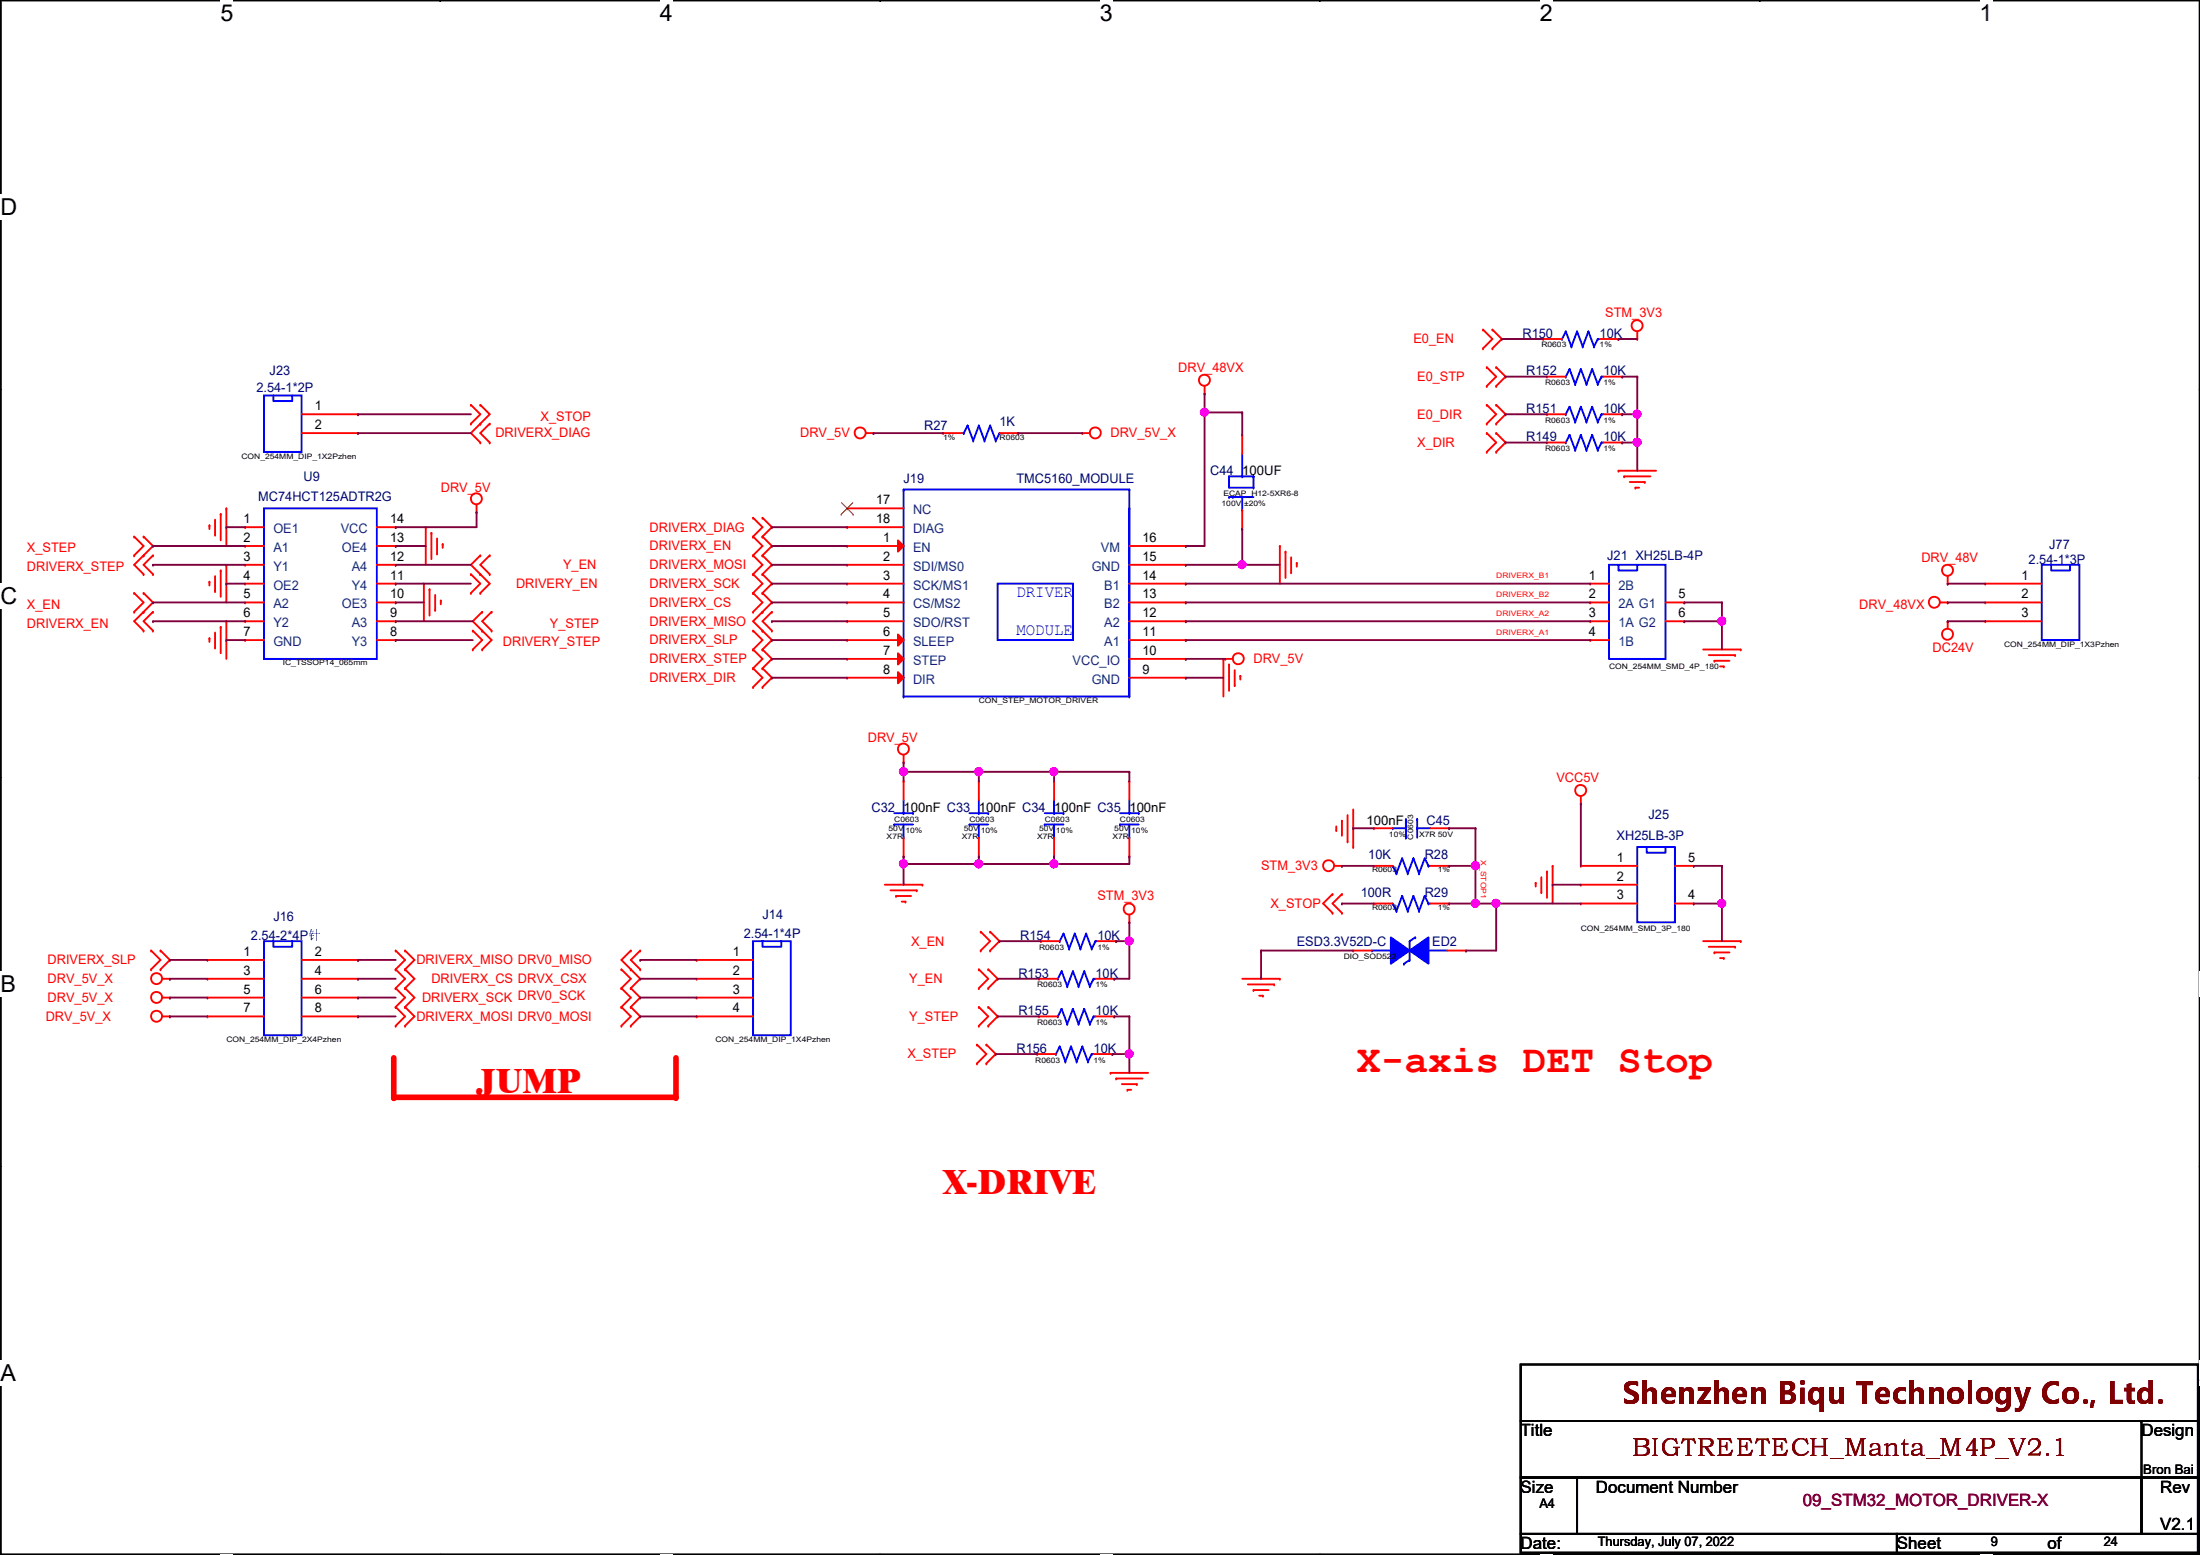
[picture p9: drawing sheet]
<svg xmlns="http://www.w3.org/2000/svg" width="297mm" height="210mm" viewBox="0 0 297 210" stroke-linecap="round" stroke-linejoin="round" font-family="sans-serif">
<path d="M.1 0h296.9v209.8h-296.9z" fill="none" stroke="#000" stroke-width=".25"/>
<g fill="#fff">
<path d="M29.8 0h1.7v3.5h-1.7z"/>
<path d="M29.8 209.8h1.7v.1h-1.7z"/>
</g>
<path d="M59.4 0h.1M59.4 209.8h.1" fill="none" stroke="#000" stroke-width=".25"/>
<g fill="#fff">
<path d="M89.1 0h1.7v3.5h-1.7z"/>
<path d="M89.1 209.8h1.7v.1h-1.7z"/>
</g>
<path d="M118.8 0h.1M118.8 209.8h.1" fill="none" stroke="#000" stroke-width=".25"/>
<g fill="#fff">
<path d="M148.5 0h1.7v3.5h-1.7z"/>
<path d="M148.5 209.8h1.7v.1h-1.7z"/>
</g>
<path d="M178.2 0h.1M178.2 209.8h.1" fill="none" stroke="#000" stroke-width=".25"/>
<g fill="#fff">
<path d="M207.9 0h1.7v3.5h-1.7z"/>
<path d="M207.9 209.8h1.7v.1h-1.7z"/>
</g>
<path d="M237.6 0h.1M237.6 209.8h.1" fill="none" stroke="#000" stroke-width=".25"/>
<g fill="#fff">
<path d="M267.3 0h1.7v3.5h-1.7z"/>
<path d="M267.3 209.8h1.7v.1h-1.7z"/>
<path d="M.1 26.2h2.2v3.5h-2.2z"/>
<path d="M297 26.2h.1v3.5h-.1z"/>
<path d="M.1 78.7h2.2v3.5h-2.2z"/>
<path d="M297 78.7h.1v3.5h-.1z"/>
</g>
<path d="M.1 52.5h.1M297 52.5h.1" fill="none" stroke="#000" stroke-width=".25"/>
<g fill="#fff">
<path d="M.1 131.1h2.1v3.5h-2.1z"/>
<path d="M297 131.1h.1v3.5h-.1z"/>
</g>
<path d="M.1 104.9h.1M297 104.9h.1" fill="none" stroke="#000" stroke-width=".25"/>
<path d="M.1 104.9h.1M297 104.9h.1" fill="none" stroke="#000" stroke-width=".14"/>
<g fill="#fff">
<path d="M.1 183.6h2.1v3.5h-2.1z"/>
<path d="M297 183.6h.1v3.5h-.1z"/>
</g>
<path d="M.1 157.4h.1M297 157.4h.1" fill="none" stroke="#000" stroke-width=".25"/>
<path d="M53.2 142.8v5.3" fill="none" stroke="#f00" stroke-width=".76"/>
<circle cx="53.2" cy="148.1" r=".38" fill="#f00"/>
<path d="M53.2 148.1h38.1" fill="none" stroke="#f00" stroke-width=".76"/>
<circle cx="53.2" cy="148.1" r=".38" fill="#f00"/>
<path d="M91.3 142.8v5.3" fill="none" stroke="#f00" stroke-width=".76"/>
<circle cx="91.3" cy="148.1" r=".38" fill="#f00"/>
<g fill="none" stroke="#f00" stroke-width=".25">
<path d="M40.7 58.5h7.6M40.7 55.9h7.6M48.3 55.9h.1M48.3 58.5h.1M63.6 57.2h.1M63.6 54.7h.1M63.6 54.7l1.3 1.2-1.3 1.3M64.9 57.2h.1M64.9 54.7h.1M64.9 59.7h.1M64.9 54.7l1.2 1.2-2.5 2.6 1.3 1.2M66.1 59.7h.1"/>
<path d="M66.1 57.2h.1M66.1 57.2l-1.2 1.3 1.2 1.2M116.9 58.5h1M117.9 58.5h.1M146.1 58.5h.1M146.1 58.5h1M162.6 53.1h.1M162.6 52.1v1M200.2 47h.1M200.2 44.5h.1M200.2 44.5l1.3 1.3-1.3 1.2M200.7 58.5h.1"/>
<path d="M200.7 57.2h.1M200.7 54.7h.1M200.7 52.1h.1M200.7 49.6h.1M200.7 58.5l1.3 1.2-1.3 1.3M200.7 54.7l1.3 1.2-1.3 1.3M200.7 49.6l1.3 1.2-1.3 1.3M201.5 44.5h.1M201.5 47h.1M201.5 44.5l1.3 1.3-1.3 1.2M202 58.5h.1M202 54.7h.1"/>
<path d="M202 57.2h.1M202 49.6h.1M202 52.1h.1M202 58.5l1.3 1.2-1.3 1.3M202 54.7l1.3 1.2-1.3 1.3M202 49.6l1.3 1.2-1.3 1.3M208.9 59.7h.1M208.9 55.9h.1M208.9 55.9h2.5M208.9 59.7h2.5M216.5 55.9h2.5M216.5 59.7h2.5"/>
<path d="M219 59.7h.1M219 55.9h.1M221.1 45.8h.1M221.1 44.7v1.1M18.1 75h.1M18.1 72.4h.1M18.1 72.4l1.3 1.3-1.3 1.3M19.4 72.4h.1M19.4 75h.1M19.4 77.5h.1M19.4 72.4l1.3 1.3-2.6 2.5 1.3 1.3M20.7 75h.1"/>
<path d="M20.7 77.5h.1M20.7 75l-1.3 1.2 1.3 1.3M28.3 70.9h.1M28.3 78.5h.1M28.3 70.9v.5M28.3 78.5v.5M29 72.2h.1M29 79.8h.1M29 70.1v2.1M29 77.8v2M29.8 69.4h.1M29.8 77h.1"/>
<path d="M29.8 69.4v3.5M29.8 77v3.6M30.6 68.6h.1M30.6 76.2h.1M30.6 68.6v5.1M30.6 76.2v5.1M33.1 73.7h.1M33.1 76.2h.1M33.1 71.2h.1M33.1 78.8h.1M33.1 78.8h2.5M33.1 73.7h2.5"/>
<path d="M33.1 76.2h2.5M33.1 71.2h2.5M50.9 78.8h2.5M50.9 73.7h2.5M50.9 76.2h2.5M50.9 71.2h2.5M53.4 78.8h.1M53.4 76.2h.1M53.4 73.7h.1M53.4 71.2h.1M57.2 78.8h.1M57.2 78.8v5.1"/>
<path d="M57.5 71.2h.1M57.5 71.2v5M58 79.5h.1M58 79.5v3.6M58.2 71.9h.1M58.2 71.9v3.6M59 74.7h.1M59 72.7v2M59.8 73.4h.1M59.8 73.4v.6M63.6 77.5h.1M63.6 77.5l1.3 1.3-1.3 1.3"/>
<path d="M64.3 69.1h.1M64.3 68.1v1M64.9 75h.1M64.9 77.5h.1M64.9 75l-1.3 1.2 2.5 2.6-1.2 1.3M66.1 77.5h.1M66.1 75h.1M66.1 75l-1.2 1.2 1.2 1.3M101.7 72.4h.1M101.7 69.9h.1M101.7 75h.1M101.7 77.5h.1"/>
<path d="M101.7 69.9l1.3 1.3-1.3 1.2M101.7 72.4l1.3 1.3-1.3 1.3M101.7 75l1.3 1.2-1.3 1.3M101.7 77.5l1.3 1.3-1.3 1.3M103 69.9h.1M103 72.4h.1M103 75h.1M103 77.5h.1M103 69.9l1.2 1.3-1.2 1.2M103 72.4l1.2 1.3-1.2 1.3M103 75l1.2 1.2-1.2 1.3M103 77.5l1.2 1.3-1.2 1.3"/>
<path d="M172.8 73.7h.1M172.8 73.7v5.1M173.6 74.5h.1M173.6 74.5v3.5M174.3 77.3h.1M174.3 75.2v2.1M175.1 76h.1M175.1 76v.5M200.7 61h.1M202 61h.1M214.7 78.8h.1M214.7 78.8h2.6"/>
<path d="M218.5 63.5h.1M218.5 63.5h5.1M219.3 64.3h.1M219.3 64.3h3.5M220 65.1h2.1M220.8 65.8h.1M220.8 65.8h.5M222.1 65.1h.1M263 78.8h.1M263 77.8v1M18.1 82.6h.1M18.1 80.1h.1"/>
<path d="M18.1 80.1l1.3 1.2-1.3 1.3M19.4 80.1h.1M19.4 82.6h.1M19.4 85.1h.1M19.4 80.1l1.3 1.2-2.6 2.6 1.3 1.2M20.7 82.6h.1M20.7 85.1h.1M20.7 82.6l-1.3 1.3 1.3 1.2M28.3 86.1h.1M28.3 86.1v.6M29 87.4h.1M29 85.4v2"/>
<path d="M29.8 84.6h.1M29.8 84.6v3.6M30.6 83.9h.1M30.6 83.9v5M33.1 81.3h.1M33.1 83.9h.1M33.1 86.4h.1M33.1 81.3h2.5M33.1 83.9h2.5M33.1 86.4h2.5M50.9 81.3h2.5M50.9 83.9h2.5"/>
<path d="M50.9 86.4h2.5M53.4 86.4h.1M53.4 81.3h.1M53.4 83.9h.1M58.8 82.3h.1M58.8 80.3v2M59.5 81.1h.1M59.5 81.1v.5M63.6 80.1h.1M63.8 85.1h.1M63.8 87.7h.1M63.8 85.1l1.3 1.3-1.3 1.3"/>
<path d="M64.9 80.1h.1M65.1 82.6h.1M65.1 85.1h.1M65.1 87.7h.1M65.1 82.6l-1.3 1.3 2.6 2.5-1.3 1.3M66.4 85.1h.1M66.4 82.6h.1M66.4 82.6l-1.3 1.3 1.3 1.2M101.7 90.2h.1M101.7 87.7h.1M101.7 92.8h.1M101.7 80.1h.1"/>
<path d="M101.7 82.6h.1M101.7 85.1h.1M101.7 87.7l1.3 1.2-1.3 1.3M101.7 90.2l1.3 1.3-1.3 1.3M101.7 80.1l1.3 1.2-1.3 1.3M101.7 85.1l1.3 1.3-1.3 1.3M103 87.7h.1M103 90.2h.1M103 92.8h.1M103 80.1h.1M103 82.6h.1M103 85.1h.1"/>
<path d="M103 87.7l1.2 1.2-1.2 1.3M103 90.2l1.2 1.3-1.2 1.3M103 80.1l1.2 1.2-2.5 2.6 2.5 2.5-1.2 1.3M104.2 82.6h.1M104.2 85.1h.1M104.2 82.6l-1.2 1.3 1.2 1.2M165.2 88.9h.1M165.2 88.9v5.1M165.4 88.9h.1M165.4 88.9h1.1M165.9 89.7h.1M165.9 89.7v3.6"/>
<path d="M166.7 92.5h.1M166.7 90.5v2M167.5 91.2h.1M167.5 91.2v.5M214.7 81.3h.1M214.7 83.9h.1M214.7 86.4h.1M214.7 81.3h2.6M214.7 83.9h2.6M214.7 86.4h2.6M224.9 81.3h2.5M224.9 83.9h2.5"/>
<path d="M227.4 81.3h.1M227.4 83.9h.1M230 87.7h5M230.7 88.4h3.6M231.5 89.2h.1M231.5 89.2h2M232.2 90h.5M232.7 90h.1M234.3 88.4h.1M235 87.7h.1M262 81.3h1M263 83.9h.1"/>
<path d="M263 81.3h.1M263 83.9v1M119.5 119.4h5M122 102.9h.1M122 105.5h.1M122 115.6h.1M122 101.9v1M122 105.5v2.5M122 113.1v2.5M124.5 119.4h.1M152.5 105.5h.1M152.5 115.6h.1"/>
<path d="M152.5 105.5v2.5M152.5 113.1v2.5M180.2 116.9h1M180.4 112.1h.1M180.4 111.5v.6M181.2 116.9h.1M181.2 110.8h.1M181.2 110.8v2M181.9 113.6h.1M181.9 110v3.6M182.7 114.3h.1M182.7 109.3v5"/>
<path d="M207.3 119.2h.1M207.3 119.2v.5M208.1 118.4v2M208.9 117.6h.1M208.9 117.6v3.6M209.6 116.9h.1M209.6 116.9v5.1M213.4 108.5h.1M213.4 116.9h.1M213.4 119.4h.1M213.4 116.9h7.7M213.4 107.5v1"/>
<path d="M213.4 119.4h7.7M226.1 116.9h2.6M228.7 116.9h.1M20.4 130.9h.1M20.4 128.3h.1M20.4 128.3l1.3 1.3-1.3 1.3M21.7 128.3h.1M21.7 130.9h.1M21.7 128.3l1.2 1.3-1.2 1.3M21.9 132.1h1M21.9 134.7h1M21.9 137.2h1"/>
<path d="M22.9 132.1h.1M22.9 134.7h.1M22.9 137.2h.1M28 129.6h.1M28 132.1h.1M28 134.7h.1M28 137.2h.1M28 132.1h7.6M28 134.7h7.6M28 137.2h7.6M28 129.6h7.6M40.7 132.1h7.6"/>
<path d="M40.7 134.7h7.6M40.7 137.2h7.6M40.7 129.6h7.6M48.3 129.6h.1M48.3 132.1h.1M48.3 134.7h.1M48.3 137.2h.1M53.4 128.3h.1M53.4 130.9h.1M53.4 133.4h.1M53.4 135.9h.1M53.4 138.5h.1"/>
<path d="M53.4 135.9l1.3 1.3-1.3 1.3M53.4 128.3l1.3 1.3-1.3 1.3M53.4 130.9l1.3 1.2-1.3 1.3M53.4 133.4l1.3 1.3-1.3 1.2M54.7 128.3h.1M54.7 130.9h.1M54.7 133.4h.1M54.7 135.9h.1M54.7 138.5h.1M54.7 128.3l1.3 1.3-1.3 1.3M54.7 133.4l1.3 1.3-1.3 1.2M54.7 130.9l1.3 1.2-1.3 1.3"/>
<path d="M54.7 135.9l1.3 1.3-1.3 1.3M83.9 135.9h.1M83.9 133.4h.1M83.9 130.9h.1M83.9 138.5h.1M83.9 133.4l1.3 1.3-1.3 1.2M83.9 130.9l1.3 1.2-1.3 1.3M83.9 135.9l1.3 1.3-1.3 1.3M85.2 133.4h.1M85.2 135.9h.1M85.2 130.9h.1M85.2 128.3h.1"/>
<path d="M85.2 138.5h.1M85.2 133.4l1.2 1.3-1.2 1.2M85.2 128.3l-1.3 1.3 2.5 2.5-1.2 1.3M85.2 135.9l1.2 1.3-1.2 1.3M86.4 128.3h.1M86.4 130.9h.1M86.4 128.3l-1.2 1.3 1.2 1.3M120.2 120.2h3.6M121 120.9h.1M121 120.9h2M121.7 121.7h.6M122.3 121.7h.1"/>
<path d="M123.8 120.2h.1M132.2 133.4h.1M132.2 130.9h.1M132.2 138.5h.1M132.2 135.9h.1M132.2 130.9l1.2 1.2-1.2 1.3M132.2 135.9l1.2 1.3-1.2 1.3M132.4 128.3h.1M132.4 125.8h.1M132.4 125.8l1.3 1.2-1.3 1.3M133.4 130.9h.1M133.4 133.4h.1"/>
<path d="M133.4 135.9h.1M133.4 138.5h.1M133.4 130.9l1.3 1.2-1.3 1.3M133.4 135.9l1.3 1.3-1.3 1.3M133.7 125.8h.1M133.7 128.3h.1M133.7 125.8l1.3 1.2-1.3 1.3M140.3 137.2h.1M140.3 137.2h2.5M147.9 137.2h2.5M150.4 137.2h.1M152.5 124.5h.1"/>
<path d="M152.5 123.5v1M167.7 132.1h5.1M168.5 132.9h3.5M169.2 133.6h.1M169.2 133.6h2.1M170 134.4h.5M170.5 134.4h.1M172 132.9h.1M172.8 132.1h.1M179.9 120.7h.1M179.9 123.2h.1M179.9 120.7l-1.3 1.3 1.3 1.2"/>
<path d="M181.2 120.7h.1M181.2 123.2h.1M181.2 120.7l-1.3 1.3 1.3 1.2M185.5 122h.1M185.5 122h2.5M193.1 122h2.6M195.7 122h.1M208.1 120.4h.1M213.4 122h.1M213.4 122h7.7M226.1 122h2.6M228.7 122h.1"/>
<path d="M230 127h5M230.7 127.8h3.6M231.5 128.6h.1M231.5 128.6h2M232.2 129.3h.5M232.7 129.3h.1M234.3 127.8h.1M235 127h.1M131.9 143.6h.1M131.9 141h.1M131.9 141l1.3 1.3-1.3 1.3M133.2 141h.1"/>
<path d="M133.2 143.6h.1M133.2 141l1.2 1.3-1.2 1.3M149.9 144.8h.1M149.9 144.8h5.1M150.7 145.6h.1M150.7 145.6h3.6M151.5 146.3h2M152.2 147.1h.1M152.2 147.1h.5M153.5 146.3h.1"/>
<circle cx="116.1" cy="58.4" r=".75"/>
<circle cx="147.9" cy="58.4" r=".75"/>
<circle cx="162.6" cy="51.3" r=".75"/>
<circle cx="221" cy="44" r=".75"/>
<circle cx="64.3" cy="67.3" r=".75"/>
<circle cx="262.9" cy="77" r=".75"/>
<circle cx="167.2" cy="88.9" r=".75"/>
<circle cx="261.2" cy="81.3" r=".75"/>
<circle cx="262.9" cy="85.6" r=".75"/>
<circle cx="122" cy="101.1" r=".75"/>
<circle cx="179.4" cy="116.9" r=".75"/>
<circle cx="213.4" cy="106.7" r=".75"/>
<circle cx="21.1" cy="132.1" r=".75"/>
<circle cx="21.1" cy="134.6" r=".75"/>
<circle cx="21.1" cy="137.2" r=".75"/>
<circle cx="152.5" cy="122.7" r=".75"/>
</g>
<path d="M205.3 184.2h91.5v7.6h-91.5zM205.3 191.8h91.5v7.6h-91.5zM205.3 199.4h7.6v7.7h-7.6zM212.9 199.4h76.2v7.7h-76.2zM289.1 199.4h7.7v7.7h-7.7zM289.1 191.8h.1M289.1 191.8v7.6M205.3 207.1h50.8v2.5h-50.8zM256.1 207.1h40.7v2.5h-40.7z" fill="none" stroke="#000" stroke-width=".25"/>
<g fill="none" stroke="#00f" stroke-width=".25">
<path d="M35.6 53.4h5.1v7.6h-5.1zM36.9 53.4v.7h2.6v-.7M211.4 59.7h.1M211.4 55.9h.1M211.9 58.7h.1M211.9 54.9h.1M211.9 58.7l.8 2M211.9 58.7l-.5 1M211.9 54.9l.8 2M211.9 54.9l-.5 1M212.7 56.9h.1M213.4 58.7h.1"/>
<path d="M213.4 54.9h.1M213.4 58.7l.8 2M213.4 58.7l-.7 2M213.4 54.9l.8 2M213.4 54.9l-.7 2M214.2 56.9h.1M215 58.7h.1M215 54.9h.1M215 58.7l.7 2M215 58.7l-.8 2M215 54.9l.7 2M215 54.9l-.8 2"/>
<path d="M215.7 56.9h.1M216.2 59.7h.1M216.2 55.9h.1M216.2 59.7l-.5 1M216.2 59.7h.3M216.2 55.9l-.5 1M216.2 55.9h.3M35.6 68.6h15.3v20.3h-15.3zM212.7 60.7h.1M214.2 60.7h.1M215.7 60.7h.1M217.3 76.2h7.6v12.7h-7.6z"/>
<path d="M218.5 76.2v.8h2.6v-.8M120.7 111.3h.1M120.7 109.8h2.6M120.7 111.3h2.6M122 113.1h.1M122 109.8h.1M122 108v1.8M122 111.3v1.8M123.3 109.8h.1M151.2 111.3h.1M151.2 109.8h2.6M151.2 111.3h2.6"/>
<path d="M152.5 113.1h.1M152.5 109.8h.1M152.5 108v1.8M152.5 111.3v1.8M153.8 109.8h.1M221.1 114.3h5v10.2h-5zM222.3 114.3v.8h2.6v-.8M35.6 127h5.1v12.7h-5.1zM36.9 127v.8h2.6v-.8M142.8 137.2h.1M143.3 136.2h.1M143.3 136.2l.8 2"/>
<path d="M143.3 136.2l-.5 1M144.1 138.2h.1M144.9 136.2h.1M144.9 136.2l.7 2M144.9 136.2l-.8 2M145.6 138.2h.1M146.4 136.2h.1M146.4 136.2l.7 2M146.4 136.2l-.8 2M147.1 138.2h.1M147.7 137.2h.1M147.7 137.2l-.6 1"/>
<path d="M147.7 137.2h.2M185.2 128.3h.1M185.2 128.3h2.6M188 122h.1M188 122l.5 1M188.5 123h.1M189.3 120.9h.1M189.3 120.9l.8 2.1M189.3 120.9l-.8 2.1M190.1 123h.1M190.3 129.6h.1M190.3 127v2.6"/>
<path d="M190.8 120.9h.1M190.8 120.9l.8 2.1M190.8 120.9l-.7 2.1M191.6 123h.1M192.4 120.9h.1M192.4 120.9l.5 1.1M192.4 120.9l-.8 2.1M192.9 122h.1M192.9 128.3h.1M192.9 122h.2M192.9 128.3h2.5"/>
</g>
<path d="M190.3 128.3l2.6-1.8v3.6z" fill-rule="evenodd" fill="#00f"/>
<path d="M189.6 130.1h.1M190.3 128.3l2.6-1.8v3.6zM190.3 129.6l-.7 .5M191.1 126.5h.1M191.1 126.5l-.8 .5" fill="none" stroke="#00f" stroke-width=".25"/>
<path d="M187.8 126.5l2.5 1.8-2.5 1.8z" fill-rule="evenodd" fill="#00f"/>
<g fill="none" stroke="#00f" stroke-width=".25">
<path d="M122 66.1h.1M122 66.1h30.5M122 66.1v27.9M134.7 78.8h10.2v7.6h-10.2zM152.5 66.1h.1M152.5 68.6h.1M152.5 66.1v27.9M275.7 76.2h5.1v10.2h-5.1zM276.9 76.2v.8h2.6v-.8M122 94h.1M122 94h30.5M152.5 94h.1"/>
<path d="M187.8 126.5l2.5 1.8-2.5 1.8z"/>
</g>
<g fill="none" stroke="#f00" stroke-width=".25">
<path d="M152.5 78.8h7.6M160.1 78.8h.1M268.1 78.8h.1M268.1 78.8h7.6M152.5 81.3h7.6M152.5 83.9h7.6M152.5 86.4h7.6M160.1 81.3h.1M160.1 83.9h.1M160.1 86.4h.1M268.1 81.3h.1M268.1 83.9h.1"/>
<path d="M268.1 81.3h7.6M268.1 83.9h7.6M182.7 128.3h.1M182.7 128.3h2.5M195.4 128.3h2.5M197.9 128.3h.1"/>
</g>
<path d="M121.2 85.6l.8 .8-.8 .8z" fill="#f00"/>
<path d="M114.4 86.4h.1M114.4 81.3h.1M114.4 86.4h7.6M114.4 81.3h7.6M121.2 85.6l.8 .8-.8 .8z" fill="none" stroke="#f00" stroke-width=".25"/>
<path d="M121.2 90.7l.8 .8-.8 .7z" fill="#f00"/>
<path d="M114.4 91.5h.1M114.4 91.5h7.6M121.2 90.7l.8 .8-.8 .7z" fill="none" stroke="#f00" stroke-width=".25"/>
<path d="M121.2 72.9l.8 .8-.8 .8z" fill="#f00"/>
<g fill="none" stroke="#f00" stroke-width=".25">
<path d="M114.4 73.7h.1M114.4 71.2h.1M114.4 68.6h.1M114.4 78.8h.1M114.4 76.2h.1M114.4 73.7h7.6M114.4 71.2h7.6M114.4 68.6h7.6M114.4 76.2h7.6M114.4 78.8h7.6M121.2 72.9l.8 .8-.8 .8zM152.5 76.2h7.6"/>
<path d="M160.1 76.2h.1M114.4 83.9h.1M114.4 83.9h7.6M152.5 91.5h7.6M160.1 91.5h.1"/>
</g>
<path d="M113.6 69.4h.1M113.6 67.9l1.6 1.5M115.1 67.9l-1.5 1.5M115.2 69.4h.1" fill="none" stroke="#7f3f00" stroke-width=".14"/>
<path d="M121.2 88.2l.8 .7-.8 .8z" fill="#f00"/>
<g fill="none" stroke="#f00" stroke-width=".25">
<path d="M127.3 58.5h.1M127.3 58.5h2.6M135 58.5h2.5M137.5 58.5h.1M167.7 58.7h.1M167.7 58.7v2.6M208.4 45.8h.1M208.4 45.8h2.5M208.9 50.8h.1M208.9 50.8h2.5M216 45.8h2.5M216.5 50.8h2.5"/>
<path d="M218.5 45.8h.1M219 50.8h.1M152.5 73.7h7.6M160.1 73.7h.1M167.7 71.4h.1M167.7 68.9v2.5M114.4 88.9h.1M114.4 88.9h7.6M121.2 88.2l.8 .7-.8 .8zM152.5 88.9h7.6M160.1 88.9h.1M132.2 105.5h.1"/>
<path d="M132.2 115.6h.1M132.2 105.5v2.5M132.2 113.1v2.5M142.3 105.5h.1M142.3 115.6h.1M142.3 105.5v2.5M142.3 113.1v2.5M185.5 111.8h.1M185.5 116.9h.1M185.5 111.8h2.5M185.5 116.9h2.5M193.1 111.8h2.6"/>
<path d="M193.1 116.9h2.6M195.7 111.8h.1M195.7 116.9h.1M94.1 129.6h.1M94.1 132.1h.1M94.1 134.7h.1M94.1 137.2h.1M94.1 132.1h7.6M94.1 129.6h7.6M94.1 134.7h7.6M94.1 137.2h7.6M140.3 132.1h.1"/>
<path d="M140.3 132.1h2.5M140.5 127h.1M140.5 127h2.6M147.9 132.1h2.5M148.2 127h2.5M150.4 132.1h.1M150.7 127h.1M140 142.3h.1M140 142.3h2.6M147.7 142.3h2.5M150.2 142.3h.1"/>
</g>
<g fill="none" stroke="#00f" stroke-width=".25">
<path d="M129.9 58.5h.2M130.1 58.5h.1M130.6 57.4h.1M130.6 57.4l-.5 1.1M130.6 57.4l.8 2.1M131.4 59.5h.1M132.2 57.4h.1M132.2 57.4l-.8 2.1M132.2 57.4l.7 2.1M132.9 59.5h.1M133.7 57.4h.1M133.7 57.4l-.8 2.1"/>
<path d="M133.7 57.4l.7 2.1M134.4 59.5h.1M135 58.5h.1M135 58.5l-.6 1M210.9 45.8h.1M211.4 44.7h.1M211.4 50.8h.1M211.4 44.7l.8 2.1M211.4 44.7l-.5 1.1M211.9 49.8h.1M211.9 49.8l.8 2.1M211.9 49.8l-.5 1"/>
<path d="M212.2 46.8h.1M212.7 51.9h.1M212.9 44.7h.1M212.9 44.7l.8 2.1M212.9 44.7l-.7 2.1M213.4 49.8h.1M213.4 49.8l.8 2.1M213.4 49.8l-.7 2.1M213.7 46.8h.1M214.2 51.9h.1M214.5 44.7h.1M214.5 44.7l.7 2.1"/>
<path d="M214.5 44.7l-.8 2.1M215 49.8h.1M215 49.8l.7 2.1M215 49.8l-.8 2.1M215.2 46.8h.1M215.7 45.8h.1M215.7 51.9h.1M215.7 45.8l-.5 1M215.7 45.8h.3M216.2 50.8h.1M216.2 50.8l-.5 1.1M216.2 50.8h.3"/>
<path d="M165.9 67.1h.1M165.9 64.3h.1M165.9 67.1h3.3M165.9 64.3v1.5h3.3M165.9 64.3h3.3M166.5 67.1h.1M167.7 68.9h.1M167.7 64.3h.1M167.7 61.3v3M167.7 67.1v1.8M169.2 65.8h.1M169.2 64.3h.1"/>
<path d="M169.2 64.3v1.5M130.9 111.3h.1M130.9 109.8h2.5M130.9 111.3h2.5M132.2 113.1h.1M132.2 109.8h.1M132.2 108v1.8M132.2 111.3v1.8M133.4 109.8h.1M141.1 111.3h.1M141.1 109.8h2.5M141.1 111.3h2.5"/>
<path d="M142.3 113.1h.1M142.3 109.8h.1M142.3 108v1.8M142.3 111.3v1.8M143.6 109.8h.1M188 111.8h.1M188 116.9h.1M188 111.8h1.8M188 116.9l.5 1M188.5 117.9h.1M189.3 115.9h.1M189.3 115.9l.8 2"/>
<path d="M189.3 115.9l-.8 2M189.8 113.1h.1M189.8 110.5v2.6M190.1 117.9h.1M190.8 115.9h.1M190.8 115.9l.8 2M190.8 115.9l-.7 2M191.3 111.8h.1M191.3 110.5h.1M191.3 111.8h1.8M191.3 110.5v2.6M191.6 117.9h.1"/>
<path d="M192.4 115.9h.1M192.4 115.9l.5 1M192.4 115.9l-.8 2M192.9 116.9h.1M192.9 116.9h.2M101.7 127h5.1v12.7h-5.1zM103 127v.8h2.5v-.8M142.8 132.1h.1M143.1 127h.1M143.3 131.1h.1M143.3 131.1l.8 2M143.3 131.1l-.5 1"/>
<path d="M143.6 126h.1M143.6 126l.8 2.1M143.6 126l-.5 1M144.1 133.1h.1M144.4 128.1h.1M144.9 131.1h.1M144.9 131.1l.7 2M144.9 131.1l-.8 2M145.1 126h.1M145.1 126l.8 2.1M145.1 126l-.7 2.1M145.6 133.1h.1"/>
<path d="M145.9 128.1h.1M146.4 131.1h.1M146.4 131.1l.7 2M146.4 131.1l-.8 2M146.6 126h.1M146.6 126l.8 2.1M146.6 126l-.7 2.1M147.1 133.1h.1M147.4 128.1h.1M147.7 132.1h.1M147.7 132.1l-.6 1M147.7 132.1h.2"/>
<path d="M147.9 127h.1M147.9 127l-.5 1.1M147.9 127h.3M142.6 142.3h.1M143.1 141.3h.1M143.1 141.3l.7 2M143.1 141.3l-.5 1M143.8 143.3h.1M144.6 141.3h.1M144.6 141.3l.8 2M144.6 141.3l-.8 2M145.4 143.3h.1"/>
<path d="M146.1 141.3h.1M146.1 141.3l.8 2M146.1 141.3l-.7 2M146.9 143.3h.1M147.4 142.3h.1M147.4 142.3l-.5 1M147.4 142.3h.3"/>
</g>
<path d="M195.7 116.9h.1M195.7 116.9h3.5M199.2 116.9h.1M199.2 116.9v5.1" fill="none" stroke="#7f003f" stroke-width=".25"/>
<circle cx="199.2" cy="121.9" r=".49" fill="#f0f"/>
<circle cx="199.2" cy="121.9" r=".49" fill="none" stroke="#f0f" stroke-width=".25"/>
<circle cx="199.2" cy="116.9" r=".49" fill="#f0f"/>
<circle cx="199.2" cy="116.9" r=".49" fill="none" stroke="#f0f" stroke-width=".25"/>
<g fill="none" stroke="#7f003f" stroke-width=".25">
<path d="M48.3 55.9h.1M48.3 58.5h.1M48.3 55.9h15.3M48.3 58.5h15.3M162.6 53.1h.1M162.6 53.1v2.6M20.7 73.7h.1M20.7 76.2h.1M20.7 73.7h12.4M20.7 76.2h12.4M30.6 71.2h.1M30.6 78.8h.1"/>
<path d="M30.6 71.2h2.5M30.6 78.8h2.5M53.4 71.2h.1M53.4 78.8h.1M53.4 73.7h.1M53.4 76.2h.1M53.4 78.8h10.2M53.4 73.7h4.1M53.4 76.2h10.2M64.3 69.1h.1M64.3 69.1v2.1h-10.9M104.2 71.2h.1"/>
<path d="M104.2 73.7h.1M104.2 76.2h.1M104.2 71.2h10.2M104.2 73.7h10.2M104.2 76.2h10.2M160.1 78.8h.1M160.1 73.7h.1M160.1 76.2h.1M160.1 78.8h54.6M160.1 73.7h2.5M160.1 76.2h12.7M167.7 71.4h.1"/>
<path d="M167.7 76.2h.1M167.7 71.4v4.8M20.7 81.3h.1M20.7 83.9h.1M20.7 81.3h12.4M20.7 83.9h12.4M30.6 86.4h.1M30.6 86.4h2.5M53.4 81.3h.1M53.4 83.9h.1M53.4 86.4h.1M53.4 81.3h3.8"/>
<path d="M53.4 83.9h10.4M53.4 86.4h10.4M160.1 81.3h.1M160.1 83.9h.1M160.1 86.4h.1M160.1 81.3h54.6M160.1 83.9h54.6M160.1 86.4h54.6M181.2 116.9h.1M181.2 116.9h4.3M182.7 111.8h.1M182.7 111.8h2.8"/>
<path d="M195.7 111.8h.1M195.7 111.8h3.5M199.2 111.8h.1M199.2 111.8v5.1M181.2 122h.1M181.2 122h4.3M195.7 122h.1M195.7 122h3.5"/>
</g>
<circle cx="167.7" cy="76.2" r=".49" fill="#f0f"/>
<circle cx="167.7" cy="76.2" r=".49" fill="none" stroke="#f0f" stroke-width=".25"/>
<g fill="none" stroke="#7f003f" stroke-width=".25">
<path d="M162.6 55.7h.1M162.6 55.7h5.1M162.6 55.7v18M167.7 55.7h.1M167.7 55.7v3M104.2 78.8h.1M104.2 78.8h10.2M104.2 81.3h.1M104.2 83.9h.1M104.2 86.4h.1M104.2 88.9h.1M104.2 91.5h.1"/>
<path d="M104.2 81.3h10.2M104.2 83.9h10.2M104.2 86.4h10.2M104.2 88.9h10.2M104.2 91.5h10.2M160.1 88.9h.1M160.1 91.5h.1M160.1 88.9h5.3M160.1 91.5h5.1"/>
</g>
<circle cx="162.6" cy="55.6" r=".49" fill="#f0f"/>
<circle cx="162.6" cy="55.6" r=".49" fill="none" stroke="#f0f" stroke-width=".25"/>
<path d="M117.9 58.5h.1M117.9 58.5h9.4M137.5 58.5h.1M137.5 58.5h8.6M213.4 108.5h.1M213.4 108.5v8.4M228.7 116.9h.1M228.7 116.9h3.8M232.5 116.9h.1M232.5 116.9v5.1h-3.8M228.7 122h.1" fill="none" stroke="#7f003f" stroke-width=".25"/>
<circle cx="232.5" cy="121.9" r=".49" fill="#f0f"/>
<circle cx="232.5" cy="121.9" r=".49" fill="none" stroke="#f0f" stroke-width=".25"/>
<path d="M209.6 119.4h.1M209.6 119.4h3.8M199.2 122h.1M199.2 122h2.8M232.5 122h.1M232.5 122v5" fill="none" stroke="#7f003f" stroke-width=".25"/>
<circle cx="202" cy="121.9" r=".49" fill="#f0f"/>
<circle cx="202" cy="121.9" r=".49" fill="none" stroke="#f0f" stroke-width=".25"/>
<path d="M122 102.9h.1M122 115.6h.1M122 104.2h.1M122 102.9v2.6M122 115.6v1M122 104.2h10.2M152.5 104.2h.1M152.5 104.2v1.3" fill="none" stroke="#7f003f" stroke-width=".25"/>
<circle cx="122" cy="104.2" r=".49" fill="#f0f"/>
<circle cx="122" cy="104.2" r=".49" fill="none" stroke="#f0f" stroke-width=".25"/>
<path d="M122 116.6h.1M122 116.6h10.2M122 116.6v2.8M152.5 115.6h.1M152.5 115.6v1" fill="none" stroke="#7f003f" stroke-width=".25"/>
<circle cx="122" cy="116.6" r=".49" fill="#f0f"/>
<circle cx="122" cy="116.6" r=".49" fill="none" stroke="#f0f" stroke-width=".25"/>
<path d="M142.3 115.6h.1M142.3 116.6h.1M142.3 115.6v1M142.3 116.6h10.2" fill="none" stroke="#7f003f" stroke-width=".25"/>
<circle cx="142.3" cy="116.6" r=".49" fill="#f0f"/>
<circle cx="142.3" cy="116.6" r=".49" fill="none" stroke="#f0f" stroke-width=".25"/>
<path d="M132.2 115.6h.1M132.2 116.6h.1M132.2 115.6v1M132.2 116.6h10.1" fill="none" stroke="#7f003f" stroke-width=".25"/>
<circle cx="132.1" cy="116.6" r=".49" fill="#f0f"/>
<circle cx="132.1" cy="116.6" r=".49" fill="none" stroke="#f0f" stroke-width=".25"/>
<path d="M132.2 104.2h.1M132.2 104.2v1.3" fill="none" stroke="#7f003f" stroke-width=".25"/>
<circle cx="132.1" cy="104.2" r=".49" fill="#f0f"/>
<circle cx="132.1" cy="104.2" r=".49" fill="none" stroke="#f0f" stroke-width=".25"/>
<path d="M132.2 104.2h.1M132.2 104.2h10.1M142.3 104.2h.1M142.3 104.2v1.3" fill="none" stroke="#7f003f" stroke-width=".25"/>
<circle cx="142.3" cy="104.2" r=".49" fill="#f0f"/>
<circle cx="142.3" cy="104.2" r=".49" fill="none" stroke="#f0f" stroke-width=".25"/>
<path d="M227.4 81.3h.1M227.4 83.9h.1M227.4 81.3h5.1M232.5 81.3h.1M232.5 81.3v2.6h-5.1M142.3 104.2h.1M142.3 104.2h10.2" fill="none" stroke="#7f003f" stroke-width=".25"/>
<circle cx="232.5" cy="83.8" r=".49" fill="#f0f"/>
<circle cx="232.5" cy="83.8" r=".49" fill="none" stroke="#f0f" stroke-width=".25"/>
<path d="M219 59.7h.1M219 59.7h2.1M263 78.8h.1M263 78.8h5.1M232.5 83.9h.1M232.5 83.9v3.8M263 83.9h.1M263 81.3h.1M263 83.9h5.1M263 81.3h5.1" fill="none" stroke="#7f003f" stroke-width=".25"/>
<circle cx="221" cy="59.7" r=".49" fill="#f0f"/>
<circle cx="221" cy="59.7" r=".49" fill="none" stroke="#f0f" stroke-width=".25"/>
<g fill="none" stroke="#7f003f" stroke-width=".25">
<path d="M202.8 45.8h.1M202.8 45.8h5.6M203.3 59.7h.1M203.3 55.9h.1M203.3 50.8h.1M203.3 59.7h5.6M203.3 55.9h5.6M203.3 50.8h5.6M218.5 45.8h.1M218.5 45.8h2.6M219 55.9h.1M219 50.8h.1"/>
<path d="M219 55.9h2.1M219 50.8h2.1M221.1 59.7h.1M221.1 55.9h.1M221.1 55.9v7.6M134.7 132.1h.1M134.7 137.2h.1M134.7 132.1h5.6M134.7 137.2h5.6M135 127h.1M135 127h5.5M150.4 132.1h.1"/>
<path d="M150.4 137.2h.1M150.4 132.1h2.1M150.4 137.2h2.1M150.7 127h.1M150.7 127h1.8M152.5 137.2h.1M152.5 137.2v5.1"/>
</g>
<circle cx="152.5" cy="142.3" r=".49" fill="#f0f"/>
<circle cx="152.5" cy="142.3" r=".49" fill="none" stroke="#f0f" stroke-width=".25"/>
<path d="M152.5 127h.1M152.5 127v5.1M134.4 142.3h.1M134.4 142.3h5.6M150.2 142.3h.1M150.2 142.3h2.3" fill="none" stroke="#7f003f" stroke-width=".25"/>
<circle cx="152.5" cy="127" r=".49" fill="#f0f"/>
<circle cx="152.5" cy="127" r=".49" fill="none" stroke="#f0f" stroke-width=".25"/>
<g fill="none" stroke="#7f003f" stroke-width=".25">
<path d="M221.1 50.8h.1M221.1 50.8v5.1M22.9 129.6h.1M22.9 132.1h.1M22.9 134.7h.1M22.9 137.2h.1M22.9 129.6h5.1M22.9 132.1h5.1M22.9 134.7h5.1M22.9 137.2h5.1M48.3 129.6h.1M48.3 132.1h.1"/>
<path d="M48.3 134.7h.1M48.3 137.2h.1M48.3 129.6h5.1M48.3 132.1h5.1M48.3 134.7h5.1M48.3 137.2h5.1M86.4 134.7h.1M86.4 132.1h.1M86.4 129.6h.1M86.4 137.2h.1M86.4 129.6h7.7M86.4 132.1h7.7"/>
<path d="M86.4 134.7h7.7M86.4 137.2h7.7M170.3 128.3h.1M170.3 128.3h12.4M170.3 128.3v3.8M197.9 128.3h.1M202 122h.1M202 122v6.3h-4.1M202 122h11.4"/>
</g>
<circle cx="221" cy="55.9" r=".49" fill="#f0f"/>
<circle cx="221" cy="55.9" r=".49" fill="none" stroke="#f0f" stroke-width=".25"/>
<path d="M152.5 124.5h.1M152.5 124.5v2.5M152.5 142.3h.1M152.5 142.3v2.5" fill="none" stroke="#7f003f" stroke-width=".25"/>
<circle cx="199.2" cy="121.9" r=".49" fill="#f0f"/>
<circle cx="199.2" cy="121.9" r=".49" fill="none" stroke="#f0f" stroke-width=".25"/>
<circle cx="199.2" cy="116.9" r=".49" fill="#f0f"/>
<circle cx="199.2" cy="116.9" r=".49" fill="none" stroke="#f0f" stroke-width=".25"/>
<circle cx="167.7" cy="76.2" r=".49" fill="#f0f"/>
<circle cx="167.7" cy="76.2" r=".49" fill="none" stroke="#f0f" stroke-width=".25"/>
<circle cx="162.6" cy="55.6" r=".49" fill="#f0f"/>
<circle cx="162.6" cy="55.6" r=".49" fill="none" stroke="#f0f" stroke-width=".25"/>
<circle cx="232.5" cy="121.9" r=".49" fill="#f0f"/>
<circle cx="232.5" cy="121.9" r=".49" fill="none" stroke="#f0f" stroke-width=".25"/>
<circle cx="202" cy="121.9" r=".49" fill="#f0f"/>
<circle cx="202" cy="121.9" r=".49" fill="none" stroke="#f0f" stroke-width=".25"/>
<circle cx="122" cy="104.2" r=".49" fill="#f0f"/>
<circle cx="122" cy="104.2" r=".49" fill="none" stroke="#f0f" stroke-width=".25"/>
<circle cx="122" cy="116.6" r=".49" fill="#f0f"/>
<circle cx="122" cy="116.6" r=".49" fill="none" stroke="#f0f" stroke-width=".25"/>
<circle cx="142.3" cy="116.6" r=".49" fill="#f0f"/>
<circle cx="142.3" cy="116.6" r=".49" fill="none" stroke="#f0f" stroke-width=".25"/>
<circle cx="132.1" cy="116.6" r=".49" fill="#f0f"/>
<circle cx="132.1" cy="116.6" r=".49" fill="none" stroke="#f0f" stroke-width=".25"/>
<circle cx="132.1" cy="104.2" r=".49" fill="#f0f"/>
<circle cx="132.1" cy="104.2" r=".49" fill="none" stroke="#f0f" stroke-width=".25"/>
<circle cx="142.3" cy="104.2" r=".49" fill="#f0f"/>
<circle cx="142.3" cy="104.2" r=".49" fill="none" stroke="#f0f" stroke-width=".25"/>
<circle cx="232.5" cy="83.8" r=".49" fill="#f0f"/>
<circle cx="232.5" cy="83.8" r=".49" fill="none" stroke="#f0f" stroke-width=".25"/>
<circle cx="221" cy="59.7" r=".49" fill="#f0f"/>
<circle cx="221" cy="59.7" r=".49" fill="none" stroke="#f0f" stroke-width=".25"/>
<circle cx="152.5" cy="142.3" r=".49" fill="#f0f"/>
<circle cx="152.5" cy="142.3" r=".49" fill="none" stroke="#f0f" stroke-width=".25"/>
<circle cx="152.5" cy="127" r=".49" fill="#f0f"/>
<circle cx="152.5" cy="127" r=".49" fill="none" stroke="#f0f" stroke-width=".25"/>
<circle cx="221" cy="55.9" r=".49" fill="#f0f"/>
<circle cx="221" cy="55.9" r=".49" fill="none" stroke="#f0f" stroke-width=".25"/>
<text font-size="5.3" fill="#f00" x="183.2" y="144.7">X-axis DET Stop</text>
<g font-size="4.8" fill="#f00">
<text x="64.3" y="147.5">JUMP</text>
<text x="127.3" y="161.2">X-DRIVE</text>
</g>
<text font-size="4.1" fill="#7f0000" x="219" y="189.5">Shenzhen Biqu Technology Co., Ltd.</text>
<text font-size="3.5" fill="#7f0000" x="220.3" y="196.6">BIGTREETECH_Manta_M4P_V2.1</text>
<g font-size="3.1">
<text x="29.8" y="2.8">5</text>
<text x="89.1" y="2.8">4</text>
<text x="148.5" y="2.8">3</text>
<text x="207.9" y="2.8">2</text>
<text x="267.3" y="2.8">1</text>
<text x=".1" y="29">D</text>
<text x=".1" y="81.5">C</text>
<text x=".1" y="133.9">B</text>
<text x=".1" y="186.4">A</text>
<text x="297" y="186.4">A</text>
</g>
<g font-size="2.3" fill="#00f">
<text x="137.2" y="80.6">DRIVER</text>
<text x="137.2" y="85.7">MODULE</text>
</g>
<g font-size="2.3">
<text x="205.3" y="193.9">Title</text>
<text x="289.1" y="193.9">Design</text>
<text x="205.3" y="201.5">Size</text>
<text x="215.5" y="201.5">Document Number</text>
<text x="291.7" y="201.5">Rev</text>
<text x="205.3" y="209.1">Date:</text>
<text x="256.1" y="209.1">Sheet</text>
<text x="276.4" y="209.1">of</text>
<text x="291.7" y="206.6">V2.1</text>
</g>
<text font-size="2.3" fill="#7f003f" x="243.4" y="203.3">09_STM32_MOTOR_DRIVER-X</text>
<g font-size="1.8" fill="#f00">
<text x="190.8" y="46.4">E0_EN</text>
<text x="216.7" y="42.8">STM_3V3</text>
<text x="159.1" y="50.2">DRV_48VX</text>
<text x="191.3" y="51.4">E0_STP</text>
<text x="66.9" y="59.1">DRIVERX_DIAG</text>
<text x="73" y="56.8">X_STOP</text>
<text x="108" y="59.1">DRV_5V</text>
<text x="149.9" y="59.1">DRV_5V_X</text>
<text x="191.3" y="56.5">E0_DIR</text>
<text x="191.3" y="60.3">X_DIR</text>
<text x="59.5" y="66.4">DRV_5V</text>
<text x="87.7" y="71.8">DRIVERX_DIAG</text>
<text x="3.6" y="74.5">X_STEP</text>
<text x="3.6" y="77.1">DRIVERX_STEP</text>
<text x="76" y="76.8">Y_EN</text>
<text x="87.7" y="74.3">DRIVERX_EN</text>
<text x="87.7" y="76.8">DRIVERX_MOSI</text>
<text x="259.4" y="75.8">DRV_48V</text>
<text x="3.6" y="82.2">X_EN</text>
<text x="69.7" y="79.4">DRIVERY_EN</text>
<text x="87.7" y="79.4">DRIVERX_SCK</text>
<text x="87.7" y="81.9">DRIVERX_CS</text>
<text x="251" y="82.2">DRV_48VX</text>
<text x="3.6" y="84.7">DRIVERX_EN</text>
<text x="67.9" y="87.2">DRIVERY_STEP</text>
<text x="74.2" y="84.7">Y_STEP</text>
<text x="87.7" y="89.5">DRIVERX_STEP</text>
<text x="87.7" y="87">DRIVERX_SLP</text>
<text x="87.7" y="84.5">DRIVERX_MISO</text>
<text x="169.2" y="89.5">DRV_5V</text>
<text x="260.9" y="88">DC24V</text>
<text x="87.7" y="92.1">DRIVERX_DIR</text>
<text x="117.2" y="100.2">DRV_5V</text>
<text x="210.1" y="105.5">VCC5V</text>
<text x="170.3" y="117.5">STM_3V3</text>
<text x="148.2" y="121.5">STM_3V3</text>
<text x="171.5" y="122.6">X_STOP</text>
<text x="6.4" y="130.2">DRIVERX_SLP</text>
<text x="56.2" y="130.2">DRIVERX_MISO DRV0_MISO</text>
<text x="123" y="127.6">X_EN</text>
<text x="6.2" y="137.8">DRV_5V_X</text>
<text x="6.4" y="132.7">DRV_5V_X</text>
<text x="6.4" y="135.3">DRV_5V_X</text>
<text x="56.2" y="137.8">DRIVERX_MOSI DRV0_MOSI</text>
<text x="57" y="135.3">DRIVERX_SCK DRV0_SCK</text>
<text x="58.2" y="132.7">DRIVERX_CS DRVX_CSX</text>
<text x="122.8" y="132.7">Y_EN</text>
<text x="122.8" y="137.8">Y_STEP</text>
<text x="122.5" y="142.9">X_STEP</text>
</g>
<g font-size="1.8" fill="#00007f">
<text x="205.6" y="45.6">R150</text>
<text x="216" y="45.6">10K</text>
<text x="34.6" y="53">2.54-1*2P</text>
<text x="36.4" y="50.7">J23</text>
<text x="206.1" y="50.7">R152</text>
<text x="216.5" y="50.7">10K</text>
<text x="124.8" y="58">R27</text>
<text x="135" y="57.5">1K</text>
<text x="206.1" y="59.6">R149</text>
<text x="206.1" y="55.8">R151</text>
<text x="216.5" y="59.6">10K</text>
<text x="216.5" y="55.8">10K</text>
<text x="41" y="64.9">U9</text>
<text x="122" y="65.2">J19</text>
<text x="137.2" y="65.2">TMC5160_MODULE</text>
<text x="163.4" y="64.1">C44</text>
<text x="34.9" y="67.7">MC74HCT125ADTR2G</text>
<text x="217" y="75.6">J21 XH25LB-4P</text>
<text x="273.9" y="76.1">2.54-1*3P</text>
<text x="276.7" y="74">J77</text>
<text x="117.7" y="109.6">C32</text>
<text x="192.6" y="111.4">C45</text>
<text x="218.3" y="113.4">XH25LB-3P</text>
<text x="222.6" y="110.6">J25</text>
<text x="184.7" y="116">10K</text>
<text x="192.4" y="116">R28</text>
<text x="36.9" y="124.3">J16</text>
<text x="103" y="124.1">J14</text>
<text x="183.7" y="121">100R</text>
<text x="192.4" y="121">R29</text>
<text x="33.9" y="126.9">2.54-2*4P针</text>
<text x="100.4" y="126.6">2.54-1*4P</text>
<text x="137.5" y="132">R153</text>
<text x="137.7" y="126.9">R154</text>
<text x="147.9" y="132">10K</text>
<text x="148.2" y="126.9">10K</text>
<text x="175.1" y="127.6">ESD3.3V52D-C</text>
<text x="193.4" y="127.6">ED2</text>
<text x="137.5" y="137">R155</text>
<text x="147.9" y="137">10K</text>
<text x="137.2" y="142.1">R156</text>
<text x="147.7" y="142.1">10K</text>
</g>
<g font-size="1.8">
<text x="42.5" y="55.4">1</text>
<text x="42.5" y="57.9">2</text>
<text x="167.7" y="64.1">100UF</text>
<text x="32.9" y="70.6">1</text>
<text x="52.7" y="70.6">14</text>
<text x="118.3" y="70.6">18</text>
<text x="118.3" y="68.1">17</text>
<text x="32.9" y="73.2">2</text>
<text x="32.9" y="75.7">3</text>
<text x="52.7" y="75.7">12</text>
<text x="52.7" y="73.2">13</text>
<text x="119.2" y="73.2">1</text>
<text x="119.2" y="75.7">2</text>
<text x="154.3" y="75.7">15</text>
<text x="154.3" y="73.2">16</text>
<text x="32.9" y="80.8">5</text>
<text x="32.9" y="78.2">4</text>
<text x="32.9" y="83.3">6</text>
<text x="52.7" y="80.8">10</text>
<text x="52.7" y="83.3">9</text>
<text x="52.7" y="78.2">11</text>
<text x="119.2" y="80.8">4</text>
<text x="119.2" y="78.2">3</text>
<text x="119.2" y="83.3">5</text>
<text x="154.3" y="80.8">13</text>
<text x="154.3" y="78.2">14</text>
<text x="154.3" y="83.3">12</text>
<text x="214.5" y="78.2">1</text>
<text x="214.5" y="80.8">2</text>
<text x="214.5" y="83.3">3</text>
<text x="226.6" y="80.8">5</text>
<text x="226.6" y="83.3">6</text>
<text x="272.9" y="78.2">1</text>
<text x="272.9" y="80.8">2</text>
<text x="272.9" y="83.3">3</text>
<text x="32.9" y="85.9">7</text>
<text x="52.7" y="85.9">8</text>
<text x="119.2" y="85.9">6</text>
<text x="119.2" y="88.4">7</text>
<text x="154.3" y="85.9">11</text>
<text x="154.3" y="88.4">10</text>
<text x="214.5" y="85.9">4</text>
<text x="119.2" y="90.9">8</text>
<text x="154.3" y="90.9">9</text>
<text x="122" y="109.6">100nF C33</text>
<text x="132.2" y="109.6">100nF C34</text>
<text x="142.3" y="109.6">100nF C35</text>
<text x="152.5" y="109.6">100nF</text>
<text x="184.5" y="111.4">100nF</text>
<text x="218.3" y="116.3">1</text>
<text x="218.3" y="118.9">2</text>
<text x="227.9" y="116.3">5</text>
<text x="218.3" y="121.4">3</text>
<text x="227.9" y="121.4">4</text>
<text x="32.9" y="129">1</text>
<text x="32.9" y="131.6">3</text>
<text x="42.5" y="129">2</text>
<text x="42.5" y="131.6">4</text>
<text x="98.9" y="129">1</text>
<text x="98.9" y="131.6">2</text>
<text x="32.9" y="134.1">5</text>
<text x="32.9" y="136.7">7</text>
<text x="42.5" y="134.1">6</text>
<text x="42.5" y="136.7">8</text>
<text x="98.9" y="134.1">3</text>
<text x="98.9" y="136.7">4</text>
<text x="207.9" y="203.6">A4</text>
<text x="289.4" y="199">Bron Bai</text>
<text x="215.7" y="208.7">Thursday, July 07, 2022</text>
<text x="268.8" y="208.7">9</text>
<text x="284.1" y="208.7">24</text>
</g>
<g font-size="1.8" fill="#003f7f">
<text x="36.9" y="72">OE1</text>
<text x="46" y="72">VCC</text>
<text x="123.3" y="72">DIAG</text>
<text x="123.3" y="69.4">NC</text>
<text x="36.9" y="74.5">A1</text>
<text x="36.9" y="77">Y1</text>
<text x="46.1" y="74.5">OE4</text>
<text x="47.5" y="77">A4</text>
<text x="123.3" y="74.5">EN</text>
<text x="123.3" y="77">SDI/MS0</text>
<text x="147.4" y="77">GND</text>
<text x="148.6" y="74.5">VM</text>
<text x="36.9" y="82.1">A2</text>
<text x="36.9" y="79.6">OE2</text>
<text x="46.1" y="82.1">OE3</text>
<text x="47.5" y="79.6">Y4</text>
<text x="123.3" y="82.1">CS/MS2</text>
<text x="123.3" y="79.6">SCK/MS1</text>
<text x="149.1" y="82.1">B2</text>
<text x="149.1" y="79.6">B1</text>
<text x="218.5" y="79.6">2B</text>
<text x="218.5" y="82.1">2A G1</text>
<text x="36.9" y="84.7">Y2</text>
<text x="36.9" y="87.2">GND</text>
<text x="47.5" y="87.2">Y3</text>
<text x="47.5" y="84.7">A3</text>
<text x="123.3" y="87.2">SLEEP</text>
<text x="123.3" y="84.7">SDO/RST</text>
<text x="123.3" y="89.7">STEP</text>
<text x="144.8" y="89.7">VCC_IO</text>
<text x="149.1" y="84.7">A2</text>
<text x="149.1" y="87.2">A1</text>
<text x="218.5" y="84.7">1A G2</text>
<text x="218.5" y="87.2">1B</text>
<text x="123.3" y="92.3">DIR</text>
<text x="147.4" y="92.3">GND</text>
</g>
<g font-size="1">
<text x="208.1" y="46.9">R0603</text>
<text x="216" y="46.9">1%</text>
<text x="208.6" y="52">R0603</text>
<text x="216.5" y="52">1%</text>
<text x="127.3" y="59.4">1%</text>
<text x="135" y="59.4">R0603</text>
<text x="208.6" y="57.1">R0603</text>
<text x="216.5" y="57.1">1%</text>
<text x="32.6" y="61.9">CON_254MM_DIP_1X2Pzhen</text>
<text x="208.6" y="60.9">R0603</text>
<text x="216.5" y="60.9">1%</text>
<text x="164.9" y="68.2">100V ±20%</text>
<text x="165.2" y="67">ECAP_H12-5XR6-8</text>
<text x="38.2" y="89.8">IC_TSSOP14_065mm</text>
<text x="270.6" y="87.3">CON_254MM_DIP_1X3Pzhen</text>
<text x="132.2" y="94.9">CON_STEP_MOTOR_DRIVER</text>
<text x="217.3" y="90.3">CON_254MM_SMD_4P_180</text>
<text x="119.7" y="113.2">X7R</text>
<text x="120" y="112.2">50V</text>
<text x="120.7" y="110.9">C0603</text>
<text x="122.3" y="112.4">10%</text>
<text x="129.9" y="113.2">X7R</text>
<text x="130.1" y="112.2">50V</text>
<text x="130.9" y="110.9">C0603</text>
<text x="132.4" y="112.4">10%</text>
<text x="140" y="113.2">X7R</text>
<text x="140.3" y="112.2">50V</text>
<text x="141.1" y="110.9">C0603</text>
<text x="142.6" y="112.4">10%</text>
<text x="150.2" y="113.2">X7R</text>
<text x="150.4" y="112.2">50V</text>
<text x="151.2" y="110.9">C0603</text>
<text x="152.7" y="112.4">10%</text>
<text x="187.5" y="112.9">10%</text>
<text x="190.8" y="113.3" transform="rotate(-90 190.8 113.3)">C0603</text>
<text x="191.6" y="112.9">X7R 50V</text>
<text x="185.2" y="117.8">R0603</text>
<text x="194.1" y="117.8">1%</text>
<text x="185.2" y="122.9">R0603</text>
<text x="194.1" y="122.9">1%</text>
<text x="213.4" y="125.6">CON_254MM_SMD_3P_180</text>
<text x="140.3" y="128.2">R0603</text>
<text x="148.2" y="128.2">1%</text>
<text x="181.4" y="129.5">DIO_SOD523</text>
<text x="140" y="133.3">R0603</text>
<text x="147.9" y="133.3">1%</text>
<text x="30.6" y="140.6">CON_254MM_DIP_2X4Pzhen</text>
<text x="96.6" y="140.6">CON_254MM_DIP_1X4Pzhen</text>
<text x="139.8" y="143.4">R0603</text>
<text x="140" y="138.3">R0603</text>
<text x="147.7" y="143.4">1%</text>
<text x="147.9" y="138.3">1%</text>
</g>
<g font-size="1" fill="#f00">
<text x="202" y="78.1">DRIVERX_B1</text>
<text x="202" y="80.6">DRIVERX_B2</text>
<text x="202" y="83.1">DRIVERX_A2</text>
<text x="202" y="85.7">DRIVERX_A1</text>
<text x="199.9" y="116.1" transform="rotate(90 199.9 116.1)">X_STOP1</text>
</g>
</svg>
